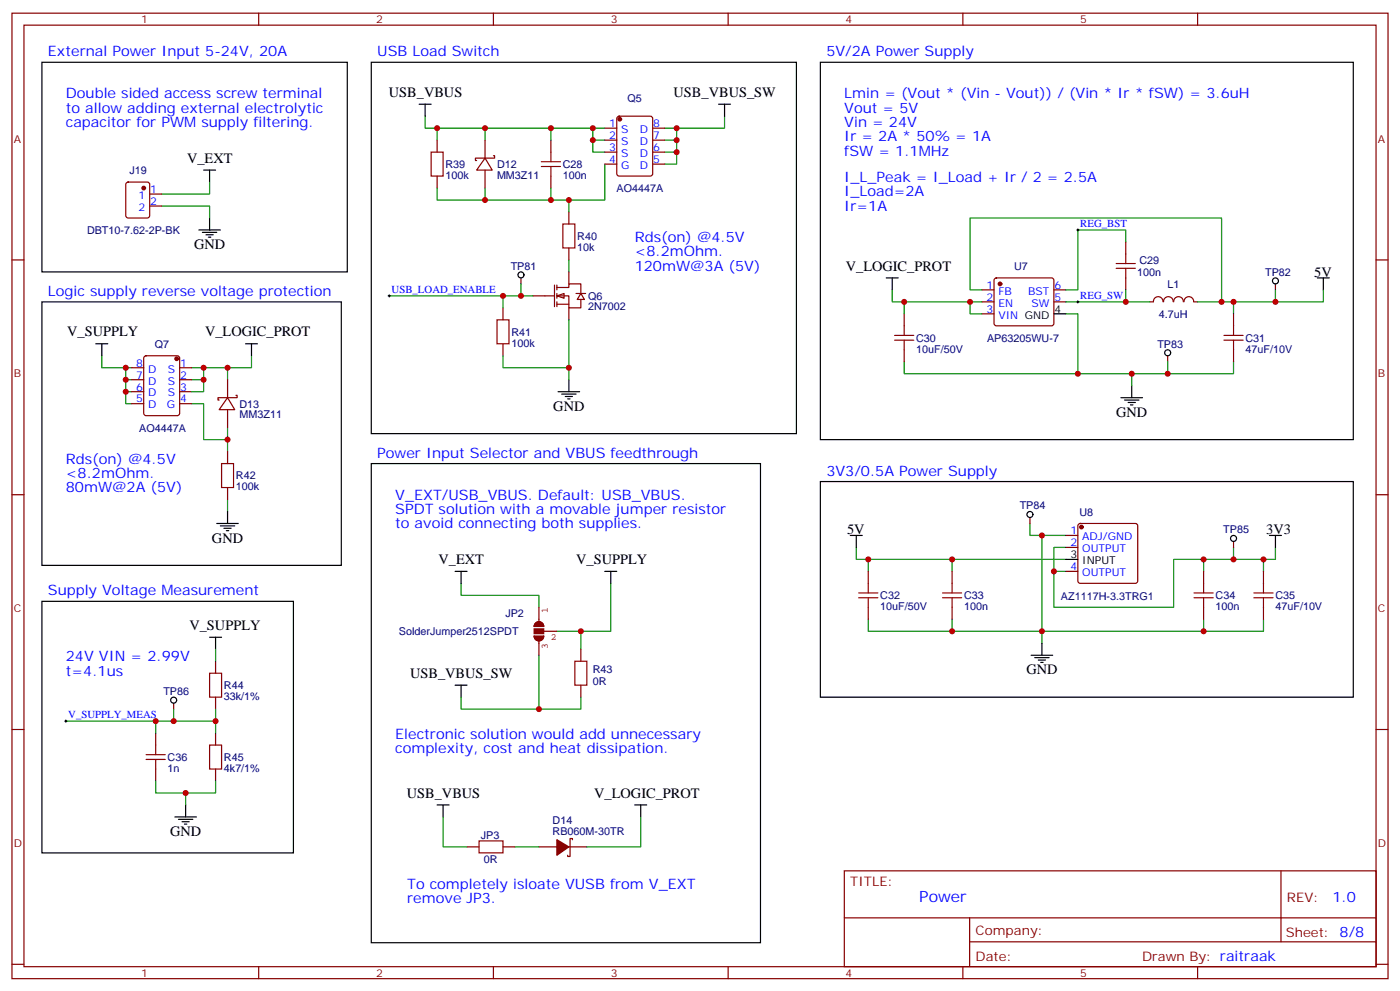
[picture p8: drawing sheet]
<svg xmlns="http://www.w3.org/2000/svg" width="412mm" height="292mm" viewBox="0 0 412 292" stroke-linecap="round" stroke-linejoin="round" font-family="sans-serif">
<g fill="none" stroke="#870000" stroke-width=".35">
<path d="M3.5 3.9h405.4v284.3h-405.4zM7.1 7.4h398.2v277.3h-398.2zM76.2 3.9v3.5M145.3 3.9v3.5M214.5 3.9v3.5M283.6 3.9v3.5M352.8 3.9v3.5M178.2 37.7h3.5M181.9 34.4l.5-.2h9.2l.6 .5 .1 16.5-.5 .6-9.4 .1-.7-.5v-16.5zM192.3 37.7h3.5M128.8 41.3v3.5M128.8 51.9v3.5"/>
<path d="M178.2 41.3h3.5M178.2 44.8h3.5M178.2 48.3h3.5M192.3 41.3h3.5M192.3 44.8h3.5M192.3 48.3h3.5M3.5 76.6h3.6M167.6 62.4v3.6M167.6 73v3.6M331.6 71.3v3.5M405.3 76.6h3.6M266.3 92.4v3.6"/>
<path d="M289.3 85.4h3.5M289.3 88.9h3.5M289.3 92.4h3.5M293 82.1l.5-.3h16.2l.5 .3 .2 .5v12.6l-.2 .5-.5 .3h-16.2l-.5-.3-.2-.5v-12.6zM310.4 85.4h3.6M310.4 88.9h3.6M331.6 81.8v3.6M338.7 88.9h1M339.8 88.9a1.41 1.41 0 0 1 1.4-1.5 1.41 1.41 0 0 1 1.4 1.5M342.8 88.9a1.41 1.41 0 0 1 1.4-1.5 1.41 1.41 0 0 1 1.4 1.5M345.7 88.9a1.41 1.41 0 0 1 1.5-1.5 1.41 1.41 0 0 1 1.4 1.5M348.8 88.9a1.41 1.41 0 0 1 1.4-1.5 1.41 1.41 0 0 1 1.4 1.5"/>
<path d="M351.7 88.9h1.1M363.4 92.4v3.6M375.7 83.6v1.8M38.8 108.3h3.5M38.8 111.8h3.5M38.8 115.4h3.5M38.8 118.9h3.5M42.6 105l.4-.2h9.2l.7 .4v16.5l-.4 .7h-9.5l-.6-.4-.1-16.5zM52.9 108.3h3.5M52.9 111.8h3.5M52.9 115.4h3.5M52.9 118.9h3.5"/>
<path d="M67 117.1l2.1 3.6h-4.5zM67 111.8v5.3M69.5 116.4h.3v.7h-5.6v.7h.4M266.3 103v3.5M344 104.8v1.7M363.4 103v3.5M67 120.7v5.2M67 133v3.5M3.5 145.7h3.6M67 143.6v3.5M303.4 152.4v1.8M314 157.7h3.5"/>
<path d="M317.7 154.4l.5-.2h16.2l.5 .2 .2 .5v16.2l-.2 .5-.5 .2h-16.2l-.5-.2-.2-.5v-16.2zM363.4 159.5v1.7M405.3 145.7h3.6M255.8 168.3v3.5M255.8 178.9v3.5M280.5 168.3v3.5M280.5 178.9v3.5M314 161.2h3.5M314 168.3h3.5M372.2 168.3v3.5M372.2 178.9v3.5M63.5 194.7v3.6"/>
<path d="M171.1 191.2v3.5M3.5 214.8h3.6M45.9 215.9v3.5M51.2 207.1v1.7M63.5 205.3v3.5M63.5 215.9v3.5M171.1 201.8v3.5M405.3 214.8h3.6M45.9 226.5v3.5M63.5 226.5v3.5M137.6 249.4h3.5M148.2 249.4h3.5"/>
<path d="M158.7 249.4h5.3M167.6 249.4h5.3M168.6 247.3v-.4h-.7v5.3h-.7v-.3M248.7 256.5h156.6v28.2h-156.6zM377.3 256.5v20.9M248.7 270.3h156.5M285.6 277.4h119.6M285.6 270.3v14.1M3.5 284h3.6M76.2 284.7v3.5M145.3 284.7v3.5M214.5 284.7v3.5"/>
<path d="M283.6 284.7v3.5M352.8 284.7v3.5M405.3 284h3.6"/>
</g>
<g fill="none" stroke="#000" stroke-width=".35">
<path d="M12.3 18.3h90v61.8h-90zM241.7 18.3h156.9v111.2h-156.9zM123.5 30.7h3.5M125.2 30.7v3.5M211.7 30.7h3.5M213.4 30.7v3.5M60 50.1h3.5M61.7 50.1v3.5M58.6 67.7h6.3M59.6 68.4h4.3M60.7 69.1h2.1M61.4 69.9h.7"/>
<path d="M61.7 64.2v3.5M12.3 88.9h88.2v77.6h-88.2zM261.1 81.8h3.5M262.8 81.8v3.6M310.4 92.4h3.6M388.1 81.8h3.5M389.8 81.8v3.6M28.2 101.2h3.5M30 101.2v3.6M72.3 101.2h3.5M74.1 101.2v3.6M330.2 117.1h6.3"/>
<path d="M331.3 117.8h4.2M332.3 118.5h2.1M333 119.2h.7M333.4 113.6v3.5M109.4 136.5h114.6v141.1h-114.6zM63.9 154.2h6.3M64.9 154.9h4.2M66 155.6h2.1M66.7 156.3h.7M67 150.6v3.6M241.7 141.8h156.9v63.5h-156.9zM250.5 157.7h3.5"/>
<path d="M252.2 157.7v3.5M373.9 157.7h3.6M375.7 157.7v3.5M12.3 177.1h74.1v74.1h-74.1zM134.1 168.3h3.5M135.8 168.3v3.5M178.2 168.3h3.5M179.9 168.3v3.5M314 164.7h3.5M61.7 187.7h3.6M63.5 187.7v3.5M303.7 193h6.4"/>
<path d="M304.8 193.7h4.2M305.9 194.4h2.1M306.6 195.1h.7M306.9 189.4v3.6M134.1 201.8h3.5M135.8 201.8v3.5M54.7 237.1v3.5M128.8 237.1h3.5M130.5 237.1v3.5M187 237.1h3.5M188.7 237.1v3.5M51.5 240.6h6.4"/>
<path d="M52.6 241.3h4.2M53.6 242h2.1M54.3 242.7h.7"/>
<circle cx="375.7" cy="82.7" r=".88"/>
<circle cx="344" cy="103.9" r=".88"/>
<circle cx="303.4" cy="151.5" r=".88"/>
<circle cx="363.4" cy="158.6" r=".88"/>
<circle cx="51.2" cy="206.2" r=".88"/>
</g>
<g fill="none" stroke="#008700" stroke-width=".35">
<path d="M125.2 34.2v3.5h49.4v7.1h3.6M128.8 37.7v3.6M142.9 37.7v3.6M174.6 37.7h3.6M199.3 37.7v10.6h-3.5M213.4 34.2v3.5h-17.6M61.7 53.6v3.6h-14.1M142.9 55.4v3.5M167.6 58.9v3.5M174.6 41.3h3.6M178.2 48.3v10.6h-15.9M195.8 41.3h3.5"/>
<path d="M195.8 44.8h3.5M47.6 60.7h14.1v3.5M167.6 76.6v3.5M331.6 71.3v-3.6h-14.1v17.7h-3.5M262.8 85.4v3.5h3.5M285.8 88.9v3.5h3.5M289.3 85.4h-3.5v-21.2h74v24.7M289.3 88.9h-23v3.5M314 92.4h3.5v17.7h15.9v3.5M314 88.9h24.7M331.6 85.4v3.5M352.8 88.9h10.6v3.5"/>
<path d="M375.7 85.4v3.5M389.8 85.4v3.5h-26.4M30 104.8v3.5h8.8M37 108.3v10.6h1.8M37 111.8h1.8M37 115.4h1.8M56.4 118.9h3.6v10.6h7M56.4 111.8h3.6M56.4 108.3h3.6M67 108.3v3.5M74.1 104.8v3.5h-14.1v7.1h-3.6M266.3 106.5v3.6h51.2"/>
<path d="M344 106.5v3.6M363.4 106.5v3.6h-30M67 125.9v7.1M67 147.1v3.5M303.4 154.2v3.5h3.5M314 157.7h-7.1v28.2h47.6v-3.5M135.8 171.8v3.5h22.9v3.6M179.9 171.8v14.1h-15.9M252.2 161.2v3.5h61.8M255.8 164.7v3.6M280.5 164.7v3.6M314 161.2h-3.6v7.1h3.6"/>
<path d="M354.5 164.7v3.6M363.4 161.2v3.5M372.2 164.7v3.6M375.7 161.2v3.5h-30v14.2h-35.3v-10.6M63.5 191.2v3.5M158.7 193v15.8h-22.9v-3.5M171.1 185.9v5.3M255.8 182.4v3.5h51.1v3.5M280.5 182.4v3.5M372.2 182.4v3.5h-17.7M19.4 212.4h44.1M45.9 212.4v3.5"/>
<path d="M51.2 208.8v3.6M63.5 208.8v7.1M171.1 205.3v3.5h-12.4M45.9 230v3.5h8.8v3.6M63.5 230v3.5h-8.8M130.5 240.6v8.8h7.1M151.7 249.4h7M188.7 240.6v8.8h-15.8"/>
</g>
<g fill="none" stroke="#a10000" stroke-width=".35">
<path d="M127 44.8h3.5v7.1h-3.5zM165.8 66h3.5v7h-3.5zM328.8 79h5.6M328.8 77.6h5.6M331.6 74.8v2.8M331.6 79v2.8M263.5 98.8h5.7M266.3 96v2.8M360.5 98.8h5.7M363.4 96v2.8M263.5 100.2h5.7M266.3 100.2v2.8"/>
<path d="M360.5 100.2h5.7M363.4 100.2v2.8M65.3 136.5h3.5v7.1h-3.5zM252.9 176h5.7M252.9 174.6h5.7M255.8 171.8v2.8M255.8 176v2.9M277.6 176h5.7M277.6 174.6h5.7M280.5 171.8v2.8M280.5 176v2.9M369.4 176h5.6"/>
<path d="M369.4 174.6h5.6M372.2 171.8v2.8M372.2 176v2.9M61.7 198.3h3.6v7h-3.6zM169.3 194.7h3.6v7.1h-3.6zM45.9 219.4v2.8M61.7 219.4h3.6v7.1h-3.6zM43 223.7h5.7M43 222.2h5.7M45.9 223.7v2.8M141.1 247.6h7.1v3.6h-7.1z"/>
</g>
<path d="M158.7 178.9v4.2M157.3 187.3h2.9a1.41 1.41 0 0 1-1.4 1.4 1.41 1.41 0 0 1-1.5-1.4zM157.6 183.7a1.41 1.41 0 0 1 1.6-.5 1.41 1.41 0 0 1 1 1.3h-2.9zM158.7 188.7v4.3M160.2 185.9h3.8" fill="none" stroke="#850000" stroke-width=".35"/>
<g fill="#850000" stroke="#850000" stroke-width=".35">
<path d="M157.3 185.2h2.9v1.4h-2.9z"/>
<path d="M157.3 187.3h2.9a1.41 1.41 0 0 1-1.4 1.4 1.41 1.41 0 0 1-1.5-1.4z"/>
<path d="M157.6 183.7a1.41 1.41 0 0 1 1.6-.5 1.41 1.41 0 0 1 1 1.3h-2.9z"/>
</g>
<g fill="#870000" stroke="#870000" stroke-width=".35">
<path d="M164 247.3l3.6 2.1-3.6 2.5z"/>
<circle cx="52" cy="105.7" r=".53"/>
<circle cx="318.6" cy="155.2" r=".53"/>
<circle cx="294.6" cy="83.6" r=".53"/>
<circle cx="182.6" cy="35.1" r=".53"/>
</g>
<path d="M317.1 67.7h.8M317.5 67.4v.7M317.1 88.9h.8M317.5 88.5v.8M19 212.4h.8M19.4 212v.7" fill="none" stroke="#000" stroke-width=".29"/>
<g fill="#fff" stroke="#870000" stroke-width=".35">
<path d="M164 87.1l2.2-.7v1.4z"/>
<path d="M171.1 86.4l1.1 1.8h-2.2z"/>
</g>
<g fill="none" stroke="#870000" stroke-width=".35">
<path d="M37.3 53.8l.4-.2h5.7l.6 .5 .1 9.4-.5 .7h-5.9l-.6-.5-.1-9.4zM44.1 57.2h3.5M142.9 46.6l2.1 3.5h-4.6zM142.9 41.3v5.3M142.9 50.1v5.3M145.3 45.9h.4v.7h-5.6v.7h.3M162.3 41.3v3.5M162.3 51.9v3.5M44.1 60.7h3.5M148.2 90.7v3.5M153.5 81.8v1.8M157 87.1h6.3"/>
<path d="M163.3 84v6.3M164 84.7h3.6v-1.1h3.5v2.8M164 87.1h3.6v3.6h3.5v-2.5M164 89.6h3.6M164 84v1.4M164 86.4v1.4M164 88.9v1.4M167.6 80.1v3.5M167.6 90.7v3.5M169.7 86.4h2.8M148.2 101.2v3.6M354.5 168.3v3.5"/>
<path d="M354.5 178.9v3.5"/>
</g>
<g fill="none" stroke="#000" stroke-width=".35">
<path d="M109.4 18.3h125.2v109.4h-125.2zM164.4 115.4h6.3M165.5 116.1h4.2M166.5 116.8h2.1M167.2 117.5h.7M167.6 111.8v3.6"/>
<circle cx="153.5" cy="81" r=".88"/>
</g>
<path d="M162.3 37.7v3.6M128.8 55.4v3.5h33.5v-3.5M114.7 87.1h42.3M148.2 87.1v3.6M153.5 83.6v3.5M167.6 94.2v17.6M148.2 104.8v3.5h19.4" fill="none" stroke="#008700" stroke-width=".35"/>
<path d="M159.5 49h5.6M159.5 47.6h5.6M162.3 44.8v2.8M162.3 49v2.9M146.4 94.2h3.5v7h-3.5zM351.7 176h5.7M351.7 174.6h5.7M354.5 171.8v2.8M354.5 176v2.9" fill="none" stroke="#a10000" stroke-width=".35"/>
<path d="M114.3 87.1h.7M114.7 86.8v.7" fill="none" stroke="#000" stroke-width=".29"/>
<circle cx="42.3" cy="55.4" r=".53" fill="#870000" stroke="#870000" stroke-width=".35"/>
<g fill="#c00">
<circle cx="171.1" cy="185.9" r=".88"/>
<circle cx="158.8" cy="208.8" r=".88"/>
<circle cx="60" cy="111.8" r=".88"/>
<circle cx="60" cy="108.3" r=".88"/>
<circle cx="67" cy="129.5" r=".88"/>
<circle cx="37" cy="115.4" r=".88"/>
<circle cx="37" cy="111.8" r=".88"/>
<circle cx="37" cy="108.3" r=".88"/>
<circle cx="67" cy="108.3" r=".88"/>
<circle cx="306.9" cy="157.7" r=".88"/>
<circle cx="363.4" cy="164.7" r=".88"/>
<circle cx="372.2" cy="164.7" r=".88"/>
<circle cx="354.5" cy="164.7" r=".88"/>
<circle cx="310.4" cy="168.3" r=".88"/>
<circle cx="354.5" cy="185.9" r=".88"/>
<circle cx="280.5" cy="164.7" r=".88"/>
<circle cx="255.8" cy="164.7" r=".88"/>
<circle cx="306.9" cy="185.9" r=".88"/>
<circle cx="280.5" cy="185.9" r=".88"/>
<circle cx="54.7" cy="233.5" r=".88"/>
<circle cx="45.9" cy="212.4" r=".88"/>
<circle cx="63.5" cy="212.4" r=".88"/>
<circle cx="51.2" cy="212.4" r=".88"/>
<circle cx="331.6" cy="88.9" r=".88"/>
<circle cx="333.4" cy="110.1" r=".88"/>
<circle cx="359.8" cy="88.9" r=".88"/>
<circle cx="317.5" cy="110.1" r=".88"/>
<circle cx="363.4" cy="88.9" r=".88"/>
<circle cx="375.7" cy="88.9" r=".88"/>
<circle cx="344" cy="110.1" r=".88"/>
<circle cx="285.8" cy="88.9" r=".88"/>
<circle cx="266.3" cy="88.9" r=".88"/>
<circle cx="199.3" cy="41.3" r=".88"/>
<circle cx="199.3" cy="44.8" r=".88"/>
<circle cx="199.3" cy="37.7" r=".88"/>
<circle cx="167.6" cy="58.9" r=".88"/>
<circle cx="162.3" cy="58.9" r=".88"/>
<circle cx="174.6" cy="41.3" r=".88"/>
<circle cx="174.6" cy="37.7" r=".88"/>
<circle cx="142.9" cy="37.7" r=".88"/>
<circle cx="142.9" cy="58.9" r=".88"/>
<circle cx="128.8" cy="37.7" r=".88"/>
<circle cx="162.3" cy="37.7" r=".88"/>
<circle cx="148.2" cy="87.1" r=".88"/>
<circle cx="167.6" cy="108.3" r=".88"/>
<circle cx="153.5" cy="87.1" r=".88"/>
</g>
<text font-size="4.6" fill="#00f" x="270.8" y="265.5">Power</text>
<g font-size="4.2" fill="#00f">
<text x="14.1" y="16.6">External Power Input 5-24V, 20A</text>
<text x="111.1" y="16.6">USB Load Switch</text>
<text x="243.4" y="16.6">5V/2A Power Supply</text>
<text x="19.4" y="28.9">Double sided access screw terminal</text>
<text x="248.7" y="28.9">Lmin = (Vout * (Vin - Vout)) / (Vin * Ir * fSW) = 3.6uH</text>
<text x="19.4" y="33.2">to allow adding external electrolytic</text>
<text x="248.7" y="33.2">Vout = 5V</text>
<text x="19.4" y="37.4">capacitor for PWM supply filtering.</text>
<text x="248.7" y="37.4">Vin = 24V</text>
<text x="248.7" y="41.6">Ir = 2A * 50% = 1A</text>
<text x="248.7" y="45.9">fSW = 1.1MHz</text>
<text x="248.7" y="53.6">I_L_Peak = I_Load + Ir / 2 = 2.5A</text>
<text x="248.7" y="57.9">I_Load=2A</text>
<text x="248.7" y="62.1">Ir=1A</text>
<text x="187" y="71.3">Rds(on) @4.5V</text>
<text x="187" y="75.5">&lt;8.2mOhm.</text>
<text x="187" y="79.7">120mW@3A (5V)</text>
<text x="14.1" y="87.1">Logic supply reverse voltage protection</text>
<text x="19.4" y="136.5">Rds(on) @4.5V</text>
<text x="111.1" y="134.8">Power Input Selector and VBUS feedthrough</text>
<text x="19.4" y="140.8">&lt;8.2mOhm.</text>
<text x="243.4" y="140.1">3V3/0.5A Power Supply</text>
<text x="19.4" y="145">80mW@2A (5V)</text>
<text x="116.4" y="147.1">V_EXT/USB_VBUS. Default: USB_VBUS.</text>
<text x="116.4" y="151.3">SPDT solution with a movable jumper resistor</text>
<text x="116.4" y="155.6">to avoid connecting both supplies.</text>
<text x="14.1" y="175.3">Supply Voltage Measurement</text>
<text x="19.4" y="194.7">24V VIN = 2.99V</text>
<text x="19.4" y="199">t=4.1us</text>
<text x="116.4" y="217.7">Electronic solution would add unnecessary</text>
<text x="116.4" y="221.9">complexity, cost and heat dissipation.</text>
<text x="119.9" y="261.8">To completely isloate VUSB from V_EXT</text>
<text x="119.9" y="266">remove JP3.</text>
<text x="392.5" y="265.7">1.0</text>
</g>
<g font-size="4.2">
<text x="114.5" y="28.6">USB_VBUS</text>
<text x="198.4" y="28.5">USB_VBUS_SW</text>
<text x="55.1" y="47.9">V_EXT</text>
<text x="57.1" y="73.4">GND</text>
<text x="249.1" y="79.7">V_LOGIC_PROT</text>
<text x="387.1" y="81.5">5V</text>
<text x="19.8" y="99.1">V_SUPPLY</text>
<text x="60.4" y="99.1">V_LOGIC_PROT</text>
<text x="163" y="121">GND</text>
<text x="328.8" y="122.8">GND</text>
<text x="62.4" y="159.8">GND</text>
<text x="249.5" y="157.3">5V</text>
<text x="373" y="157.3">3V3</text>
<text x="129.2" y="166.1">V_EXT</text>
<text x="169.7" y="166.1">V_SUPPLY</text>
<text x="55.8" y="185.6">V_SUPPLY</text>
<text x="120.8" y="199.6">USB_VBUS_SW</text>
<text x="302.3" y="198.6">GND</text>
<text x="119.8" y="234.9">USB_VBUS</text>
<text x="175.1" y="234.9">V_LOGIC_PROT</text>
<text x="50.1" y="246.2">GND</text>
</g>
<g font-size="3.9" fill="#800">
<text x="250.5" y="261.1">TITLE:</text>
<text x="379.1" y="265.7">REV:</text>
<text x="287.4" y="275.3">Company:</text>
<text x="378.7" y="275.9">Sheet: 8/8</text>
<text x="287.4" y="282.9">Date:</text>
<text x="336.4" y="283">Drawn By: raitraak</text>
</g>
<g font-size="3.2" fill="#800">
<text x="41.6" y="6.9">1</text>
<text x="110.8" y="6.9">2</text>
<text x="179.9" y="6.9">3</text>
<text x="249.1" y="6.9">4</text>
<text x="318.2" y="6.9">5</text>
<text x="4.1" y="42">A</text>
<text x="405.9" y="42">A</text>
<text x="4.1" y="111.1">B</text>
<text x="405.9" y="111.1">B</text>
<text x="4.1" y="180.3">C</text>
<text x="405.9" y="180.3">C</text>
<text x="4.1" y="249.4">D</text>
<text x="405.9" y="249.4">D</text>
<text x="41.6" y="287.7">1</text>
<text x="110.8" y="287.7">2</text>
<text x="179.9" y="287.7">3</text>
<text x="249.1" y="287.7">4</text>
<text x="318.2" y="287.7">5</text>
</g>
<g font-size="3.2" fill="#000080">
<text x="184.8" y="30">Q5</text>
<text x="38.1" y="51.2">J19</text>
<text x="131.2" y="52.7">100k</text>
<text x="131.2" y="49.5">R39</text>
<text x="146.4" y="52.6">MM3Z11</text>
<text x="146.4" y="49.5">D12</text>
<text x="165.8" y="52.7">100n</text>
<text x="165.8" y="49.5">C28</text>
<text x="181.6" y="56.5">AO4447A</text>
<text x="25.6" y="68.9">DBT10-7.62-2P-BK</text>
<text x="170" y="70.6">R40</text>
<text x="170" y="73.9">10k</text>
<text x="335.6" y="77.7">C29</text>
<text x="150.4" y="79.5">TP81</text>
<text x="298.7" y="79.4">U7</text>
<text x="335" y="81.2">100n</text>
<text x="372.7" y="81.2">TP82</text>
<text x="173.2" y="88.3">Q6</text>
<text x="343.9" y="84.7">L1</text>
<text x="173.2" y="91.4">2N7002</text>
<text x="341.3" y="93.6">4.7uH</text>
<text x="150.6" y="98.9">R41</text>
<text x="269.9" y="100.6">C30</text>
<text x="290.8" y="100.6">AP63205WU-7</text>
<text x="366.9" y="100.6">C31</text>
<text x="45.6" y="102.4">Q7</text>
<text x="150.6" y="102.1">100k</text>
<text x="269.9" y="103.8">10uF/50V</text>
<text x="340.9" y="102.4">TP83</text>
<text x="366.9" y="103.8">47uF/10V</text>
<text x="70.6" y="123.2">MM3Z11</text>
<text x="70.6" y="120">D13</text>
<text x="41" y="127.1">AO4447A</text>
<text x="69.5" y="141.2">R42</text>
<text x="69.5" y="144.4">100k</text>
<text x="300.4" y="150">TP84</text>
<text x="317.9" y="151.9">U8</text>
<text x="360.3" y="157.1">TP85</text>
<text x="259.3" y="179.7">10uF/50V</text>
<text x="259.3" y="176.5">C32</text>
<text x="284" y="179.7">100n</text>
<text x="284" y="176.5">C33</text>
<text x="312.5" y="176.6">AZ1117H-3.3TRG1</text>
<text x="358.1" y="179.7">100n</text>
<text x="358.1" y="176.5">C34</text>
<text x="375.7" y="179.7">47uF/10V</text>
<text x="375.7" y="176.5">C35</text>
<text x="148.9" y="181.8">JP2</text>
<text x="117.5" y="187">SolderJumper2512SPDT</text>
<text x="66" y="202.9">R44</text>
<text x="174.6" y="201.8">0R</text>
<text x="174.6" y="198.3">R43</text>
<text x="48.1" y="204.7">TP86</text>
<text x="66" y="206.1">33k/1%</text>
<text x="49.4" y="227.3">1n</text>
<text x="49.4" y="224.1">C36</text>
<text x="66" y="227.3">4k7/1%</text>
<text x="66" y="224.1">R45</text>
<text x="162.8" y="245.9">RB060M-30TR</text>
<text x="162.8" y="242.7">D14</text>
<text x="141.6" y="247">JP3</text>
<text x="142.5" y="254.1">0R</text>
</g>
<g font-size="3.2" fill="#00f">
<text x="179.5" y="37.4">1</text>
<text x="179.5" y="40.9">2</text>
<text x="183" y="39.2">S</text>
<text x="188.5" y="39.2">D</text>
<text x="192.4" y="40.9">7</text>
<text x="192.4" y="37.4">8</text>
<text x="179.5" y="44.5">3</text>
<text x="179.5" y="48">4</text>
<text x="183" y="42.7">S</text>
<text x="183" y="46.2">S</text>
<text x="188.5" y="46.2">D</text>
<text x="188.5" y="42.7">D</text>
<text x="192.4" y="48">5</text>
<text x="192.4" y="44.5">6</text>
<text x="183" y="49.7">G</text>
<text x="188.5" y="49.7">D</text>
<text x="40.8" y="58.6">1</text>
<text x="44.3" y="56.8">1</text>
<text x="40.8" y="62.1">2</text>
<text x="44.3" y="60.3">2</text>
<text x="318.2" y="66.9">REG_BST</text>
<text x="115.4" y="86.3">USB_LOAD_ENABLE</text>
<text x="290.6" y="85">1</text>
<text x="290.6" y="88.5">2</text>
<text x="294.1" y="86.8">FB</text>
<text x="302.8" y="86.8">BST</text>
<text x="310.6" y="88.5">5</text>
<text x="310.6" y="85">6</text>
<text x="318.2" y="88">REG_SW</text>
<text x="290.6" y="92.1">3</text>
<text x="294.1" y="90.3">EN</text>
<text x="294.1" y="93.8">VIN GND</text>
<text x="303.8" y="90.3">SW</text>
<text x="40.1" y="108">8</text>
<text x="53.1" y="108">1</text>
<text x="40.1" y="111.5">7</text>
<text x="43.6" y="113.2">D</text>
<text x="43.6" y="109.7">D</text>
<text x="49.4" y="109.7">S</text>
<text x="49.4" y="113.2">S</text>
<text x="53.1" y="111.5">2</text>
<text x="40.1" y="118.5">5</text>
<text x="40.1" y="115">6</text>
<text x="43.6" y="116.8">D</text>
<text x="49.4" y="116.8">S</text>
<text x="53.1" y="115">3</text>
<text x="53.1" y="118.5">4</text>
<text x="43.6" y="120.3">D</text>
<text x="49.2" y="120.3">G</text>
<text x="315.3" y="157.3">1</text>
<text x="315.3" y="160.9">2</text>
<text x="318.8" y="159.1">ADJ/GND</text>
<text x="315.3" y="167.9">4</text>
<text x="318.8" y="162.6">OUTPUT</text>
<text x="318.8" y="169.7">OUTPUT</text>
<text x="20.1" y="211.5">V_SUPPLY_MEAS</text>
</g>
<g font-size="3.2">
<text x="310.6" y="92.1">4</text>
<text x="315.3" y="164.4">3</text>
<text x="318.8" y="166.2">INPUT</text>
</g>
<g font-size="2.8" fill="#840000">
<text x="161.4" y="180.6" transform="rotate(-90 161.4 180.6)">1</text>
<text x="161.4" y="191.2" transform="rotate(-90 161.4 191.2)">3</text>
<text x="162.3" y="188.6">2</text>
</g>
</svg>
